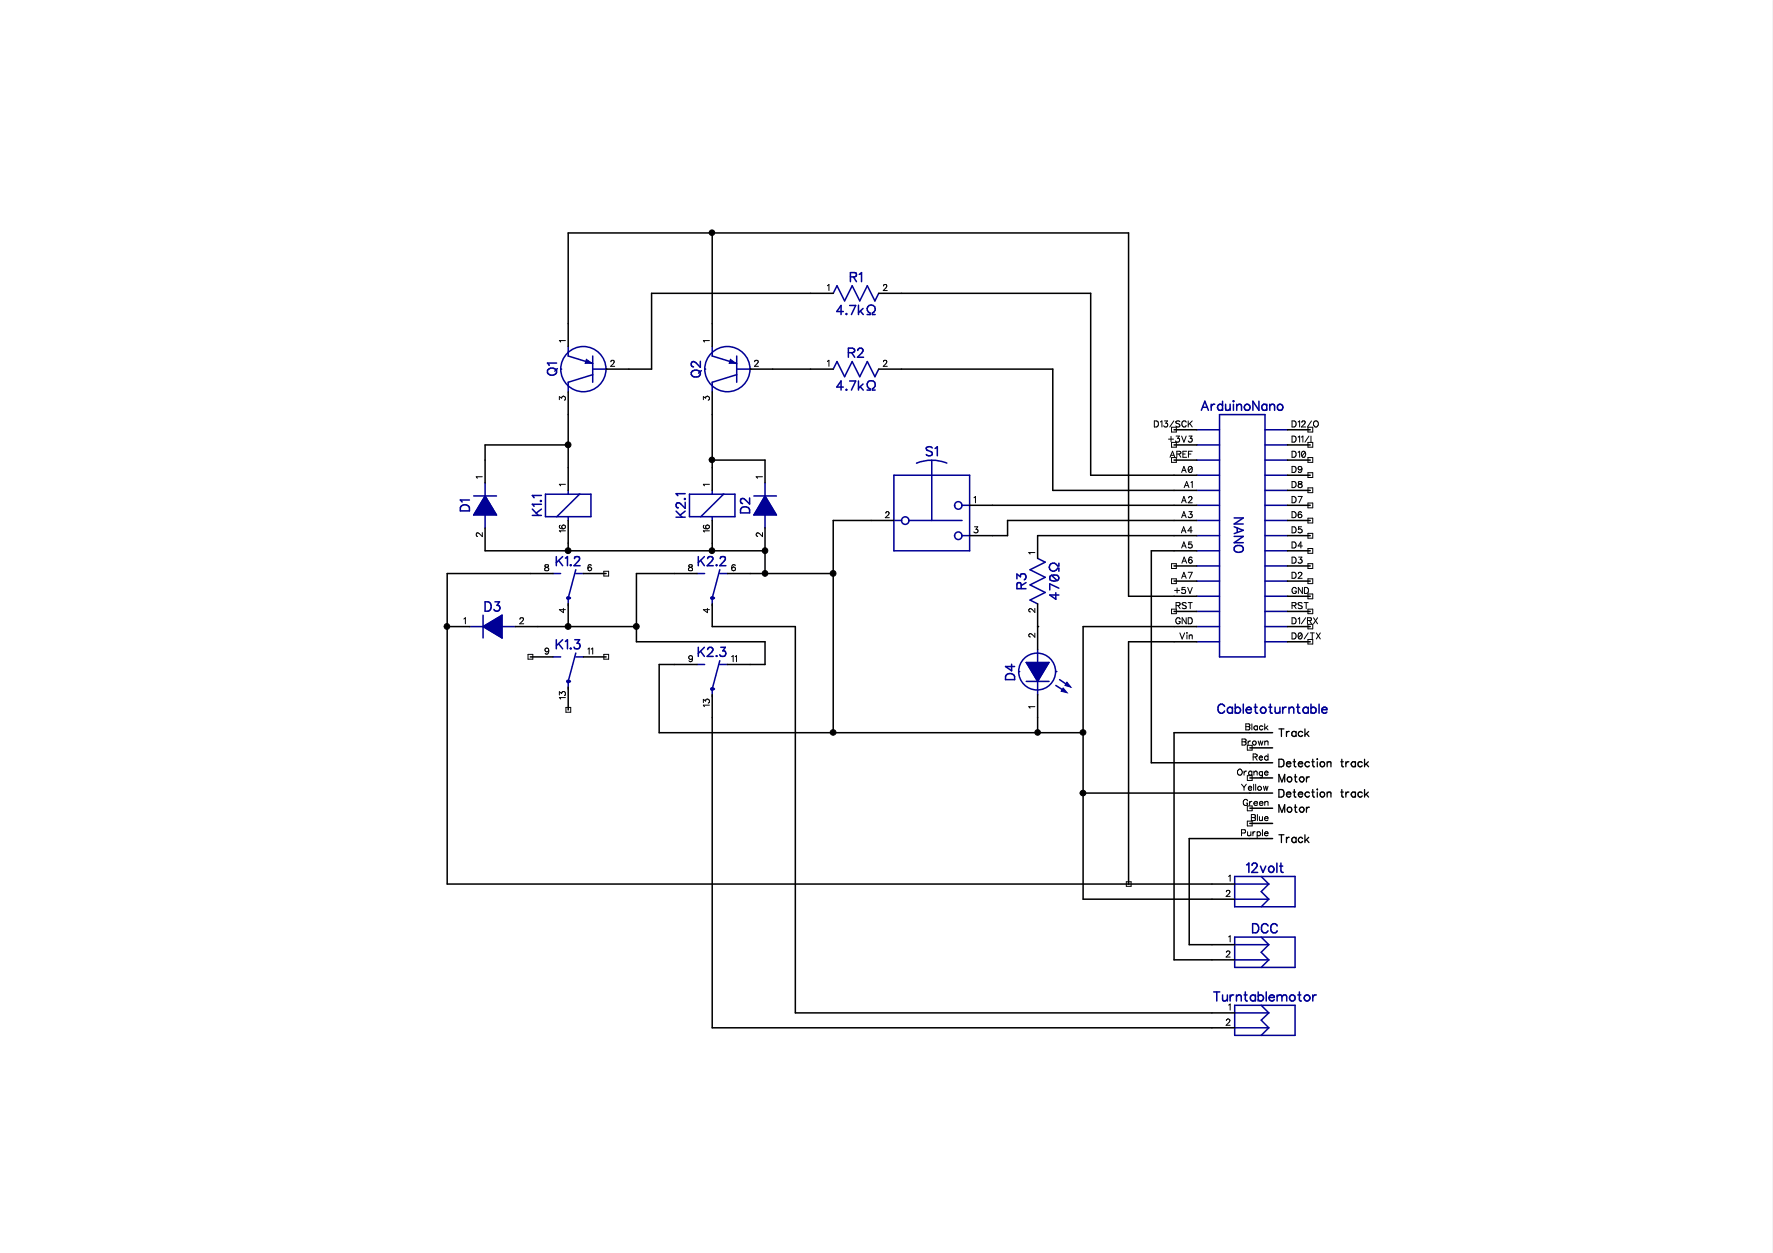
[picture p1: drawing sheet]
<svg xmlns="http://www.w3.org/2000/svg" width="297mm" height="210mm" viewBox="0 0 297 210" stroke-linecap="round" stroke-linejoin="round" font-family="sans-serif">
<g fill="#000" stroke="#000" stroke-width=".17">
<path d="M0 0h297v209.9h-297z"/>
<circle cx="119.3" cy="39" r=".47"/>
<circle cx="95.2" cy="74.5" r=".49"/>
<circle cx="119.3" cy="77" r=".47"/>
<circle cx="95.2" cy="92.2" r=".49"/>
<circle cx="119.3" cy="92.2" r=".48"/>
<circle cx="128.2" cy="96.1" r=".48"/>
<circle cx="128.2" cy="92.2" r=".48"/>
<circle cx="139.6" cy="96.1" r=".49"/>
<circle cx="74.9" cy="104.9" r=".48"/>
<circle cx="95.2" cy="104.9" r=".49"/>
<circle cx="106.6" cy="104.9" r=".49"/>
<circle cx="139.6" cy="122.7" r=".48"/>
<circle cx="173.8" cy="122.7" r=".47"/>
<circle cx="181.4" cy="132.9" r=".48"/>
<circle cx="181.4" cy="122.7" r=".48"/>
</g>
<path d="M0 0h296.9v209.9h-296.9z" fill="#fff" stroke="#fff" stroke-width=".17"/>
<g fill="none" stroke="#000" stroke-width=".25">
<path d="M119.3 39v15.2M95.2 54.2v-15.2h93.9v60.9h11.4M135.8 49.1h-26.6v12.7h-3.8M151 49.1h31.7v30.5h17.8M95.2 69.5v12.7M95.2 74.5h-13.9v6.4M119.3 77.1h.1M119.3 69.5v8.8M119.3 77.1h8.9v3.8M129.4 61.8h6.4M151 61.8h25.4v20.4h24.1M196.7 77.1h3.8"/>
<path d="M196.7 74.5h3.8M196.7 72h3.8M215.7 77.1h3.8M215.7 74.5h3.8M215.7 79.6h3.8M215.7 72h3.8M81.3 88.5v3.8h46.9M88.8 96.1h-13.9v52h132M95.2 87.2v5.1M113 96.1h-6.4v11.4h21.6v3.8h-2.5M119.3 91v1.3M125.7 96.1h13.9"/>
<path d="M128.2 92.3h.1M128.2 88.5v7.6M145.9 87.2h-6.3v35.5M166.3 84.6h34.2M173.8 89.7h26.7M196.7 97.3h3.8M196.7 94.8h3.8M200.5 92.3h-7.6v35.5h20.3M200.5 87.2h-31.7v2.5h-2.5M215.7 92.3h3.8M215.7 87.2h3.8M215.7 82.2h3.8"/>
<path d="M215.7 84.6h3.8M215.7 89.7h3.8M215.7 99.9h3.8M215.7 97.3h3.8M215.7 94.8h3.8M74.9 105h.1M74.9 105h3.8M86.3 105h20.3M95.2 105h.1M106.6 105h.1M113 111.3h-2.6v11.4h71.1M119.3 105h13.9v64.7h69.8"/>
<path d="M173.8 105h.1M173.8 105v3.8M173.8 116.4v6.3M196.7 102.4h3.8M200.5 105h-19v45.6h25.4M200.5 107.5h-11.4v40.6M215.7 105h3.8M215.7 107.5h3.8M215.7 102.4h3.8M119.3 120.2v52h83.7M181.5 132.9h31.7M209.4 125.3h3.8"/>
<path d="M209.4 130.3h3.8M209.4 135.4h3.8M209.4 137.9h3.8M213.2 122.7h-16.5v38.1h10.2M213.2 140.5h-14v17.8h7.7"/>
</g>
<g fill="none" stroke="#000" stroke-width=".17">
<path d="M80.8 79.9h-1l.2 .2M127.7 79.9h-1l.2 .2M193.4 70.5h.3a.54 .54 0 0 1 .4 .5 .54 .54 0 0 1-.4 .5h-.3zM194.4 70.7l.3-.2v1M195.1 70.5h.5l-.3 .4a.34 .34 0 0 1 .3 .3 .34 .34 0 0 1-.3 .4 .34 .34 0 0 1-.3-.3M195.8 73.6h.8M196 76.6l.4-1 .4 1M196.2 76.3h.5M196.2 73.1v.9M196.3 71.6h.8v.8h-.8zM196.3 74.1h.8v.8h-.8zM196.3 76.7h.8v.8h-.8z"/>
<path d="M196.7 70.5l-.7 1M197 73.1h.6l-.3 .3a.34 .34 0 0 1 .3 .4 .34 .34 0 0 1-.3 .3 .34 .34 0 0 1-.4-.2M197.2 76.1l.6-.1v-.3l-.6-.1v1M197.5 76.1l.3 .5M197.7 70.6l-.2-.1-.5 .1v.3l.6 .2v.4h-.4l-.2-.1M198 79.1l.3-1 .4 1M198 73.1l.3 1 .4-1M198.1 78.8h.5M198.2 76.1h.4M198.7 70.7a.38 .38 0 0 0-.4-.2 .38 .38 0 0 0-.3 .4v.2a.37 .37 0 0 0 .3 .4 .37 .37 0 0 0 .4-.2M198.8 75.6h-.6v1h.6M199.1 70.5v1"/>
<path d="M199.1 76.1h.4M199.2 73.1h.5l-.3 .3a.34 .34 0 0 1 .3 .4 .34 .34 0 0 1-.3 .3 .34 .34 0 0 1-.3-.2M199.3 70.9l.4 .6M199.7 78.3v.3a.45 .45 0 0 1-.3 .5l-.3-.2M199.7 78.3l-.3-.2-.3 .2v.6M199.7 78.3l-.6 .6M199.7 75.6h-.6v1M199.7 70.5l-.6 .7M216.5 78.1h.3a.54 .54 0 0 1 .4 .5 .54 .54 0 0 1-.4 .5h-.3zM216.5 75.6h.3a.54 .54 0 0 1 .4 .5 .54 .54 0 0 1-.4 .5h-.3zM216.5 73.1h.3a.54 .54 0 0 1 .4 .5 .54 .54 0 0 1-.4 .5h-.3zM216.5 70.5h.3a.54 .54 0 0 1 .4 .5 .54 .54 0 0 1-.4 .5h-.3z"/>
<path d="M217.5 70.7l.2-.2v1M217.5 73.2l.2-.1v1M217.5 75.8l.2-.2v1M218 73.2l.3-.1v1M218.1 78.5a.49 .49 0 0 1-.4 .6l-.2-.1M218.1 70.8l.2-.3h.2l.2 .2-.2 .3-.5 .5h.7M218.7 75.8l-.2-.2h-.3a.64 .64 0 0 0-.1 .8M218.7 75.8v.3l-.1 .5h-.4l-.1-.2M218.7 75.8l-.6 .6M219.1 76.7h.8v.8h-.8zM219.1 74.1h.8v.8h-.8zM219.1 71.6h.8v.8h-.8z"/>
<path d="M219.1 79.2h.8v.8h-.8zM219.3 73.1l-.7 1M219.6 73.1v1M219.7 70.5l-.7 1M220.1 70.7l.2-.1a.48 .48 0 0 1 .6 .4 .48 .48 0 0 1-.6 .5l-.2-.4zM80.8 89.2v.7l-.5-.5-.3-.1-.2 .3 .2 .3M93.9 88h-.1l-.1 .3a.52 .52 0 0 0 .7 .3M94.2 88.1a.32 .32 0 0 1 .5 0 .32 .32 0 0 1-.1 .4h-.3l-.2-.2zM94.7 88.9h-1l.2 .2M94.7 81.1h-1l.2 .3M127.7 89.2v.7l-.5-.5a.3 .3 0 0 0-.5 0 .3 .3 0 0 0 .2 .5M196.3 94.4h.8v.8h-.8z"/>
<path d="M196.3 97h.8v.8h-.8zM196.8 98.9h.8M197.2 98.5v.8M197.9 89.3l.4-1.1 .4 1.1M198 96.9l.3-1 .4 1M198 91.8l.3-1 .4 1M198 86.7l.3-1 .4 1M198 84.2l.3-1 .4 1M198 94.3l.4-1 .4 1M198 88.9h.6M198.1 96.5h.5M198.1 91.5h.5"/>
<path d="M198.1 86.4h.5M198.1 83.9h.5M198.2 94h.4M198.4 81.7l.4-1 .4 1M198.6 98.4h-.6v.4a.37 .37 0 0 1 .6 0 .37 .37 0 0 1-.1 .6 .37 .37 0 0 1-.5-.1M198.6 81.3h.4M199 98.4l.4 1 .3-1M199.1 95.9h.6l-.4 1M199.1 83.4l.2-.2h.2l.2 .2-.1 .3-.5 .5h.6M199.2 85.7h.5l-.3 .4a.3 .3 0 0 1 .4 .3 .3 .3 0 0 1-.4 .3l-.3-.1M199.5 80.8l.2-.1v1M199.7 90.8h-.5l-.1 .5a.36 .36 0 0 1 .5-.1 .36 .36 0 0 1 0 .6 .36 .36 0 0 1-.5-.2"/>
<path d="M199.7 93.5l-.2-.2-.2 .1-.2 .6M199.7 88.9h-.7l.5-.7v1.1M216.5 95.9h.3a.54 .54 0 0 1 .4 .5 .54 .54 0 0 1-.4 .5h-.3zM216.5 93.3h.3a.54 .54 0 0 1 .4 .5 .54 .54 0 0 1-.4 .5h-.3zM216.5 90.8h.3a.54 .54 0 0 1 .4 .5 .54 .54 0 0 1-.4 .5h-.3zM216.5 85.7h.3a.54 .54 0 0 1 .4 .5 .54 .54 0 0 1-.4 .5h-.3zM216.5 83.2h.3a.58 .58 0 0 1 .3 .5 .58 .58 0 0 1-.3 .5h-.3zM216.5 80.7h.3a.54 .54 0 0 1 .4 .5 .54 .54 0 0 1-.4 .5h-.3zM216.5 88.2h.3a.55 .55 0 0 1 .3 .6 .55 .55 0 0 1-.3 .5h-.3zM217.2 98.7a.37 .37 0 0 0-.4-.3 .37 .37 0 0 0-.3 .4v.5l.2 .1h.2l.2-.1 .1-.3h-.3M217.5 83.2h.7l-.6 1M217.5 96.1l.1-.2a.32 .32 0 0 1 .5 .3l-.6 .7h.7"/>
<path d="M217.6 93.3h.5l-.3 .4a.35 .35 0 0 1 .3 .6 .35 .35 0 0 1-.6-.1M217.6 80.7v.3l.5 .2a.33 .33 0 0 1-.1 .4 .33 .33 0 0 1-.4 0 .33 .33 0 0 1 0-.5l.5-.1v-.2l-.2-.1zM218.1 85.9l-.3-.2a.52 .52 0 0 0-.3 .7M218.1 88.2h-.5l-.1 .5 .4-.1 .2 .2a.36 .36 0 0 1-.1 .4 .36 .36 0 0 1-.5-.1M218.2 91.5h-.7l.4-.7v1M218.2 98.4v1l-.7-1v1M218.5 98.4h.4a.54 .54 0 0 1 .3 .5 .54 .54 0 0 1-.3 .5h-.4zM219.1 97h.8v.8h-.8zM219.1 94.4h.8v.8h-.8zM219.1 81.7h.8v.8h-.8zM219.1 84.3h.8v.8h-.8zM219.1 86.8h.8v.8h-.8z"/>
<path d="M219.1 89.3h.8v.9h-.8zM219.1 91.9h.8v.8h-.8zM219.1 99.5h.8v.8h-.8zM77.7 103.7l.3-.2v1M87.1 103.7a.3 .3 0 0 1 .3-.2 .3 .3 0 0 1 .3 .3l-.6 .7h.6M173.4 118.4h-1l.2 .2M173.4 106.1v.6l-.5-.4-.3-.1-.2 .1v.2l.2 .2M196.3 102h.8v.8h-.8zM197 101.5h.5l.2-.3v-.2l-.7-.1v1.1M197.4 101.5l.3 .5M197.7 106l.3 1 .5-1M197.7 103.7a.37 .37 0 0 0-.4-.2 .37 .37 0 0 0-.3 .4v.2a.36 .36 0 0 0 .4 .4 .36 .36 0 0 0 .3-.4h-.2"/>
<path d="M198.7 101.1l-.2-.2-.5 .2 .1 .2 .6 .4v.1l-.2 .2-.5-.2M198.7 103.5v1l-.7-1v1M198.9 106v.1zM198.9 106.4v.6M199.1 103.5h.5a.56 .56 0 0 1 .1 .7 .56 .56 0 0 1-.6 .3zM199.1 100.9h.6M199.2 106.4v.6M199.2 106.6l.2-.2h.3v.6M199.4 100.9v1.1M216.5 103.5h.4a.56 .56 0 0 1-.1 1h-.3zM216.5 101.5l.6-.1v-.4l-.6-.1v1.1M216.5 106l.4 .1a.56 .56 0 0 1-.1 .9h-.3z"/>
<path d="M216.8 101.5l.3 .5M217.5 103.7l.2-.2v1M218.1 106.2l.1 .2a.41 .41 0 0 1-.1 .5 .41 .41 0 0 1-.5 .1l-.1-.2M218.1 106.2l-.3-.2a.55 .55 0 0 0-.3 .8M218.1 106.2l-.6 .6M218.2 101.1l-.3-.2-.4 .2 .1 .2 .6 .4-.1 .2-.4 .1-.2-.2M218.5 100.9h.7M218.7 103.5l-.7 1M218.8 100.9v1.1M219 103.9h.6l.1-.3-.7-.1v1M219.1 102h.8v.8h-.8zM219.1 107.1h.8v.8h-.8z"/>
<path d="M219.1 104.6h.8v.7h-.8zM219.2 106l-.7 1M219.4 103.9l.3 .6M219.5 106h.7M219.8 106v1M220.1 103.5l.6 1M220.5 106l.7 1M220.7 103.5l-.6 1M221.2 106l-.7 1M207.4 129.1l.2-.3a.51 .51 0 0 1 .5 .5 .51 .51 0 0 1-.5 .6 .52 .52 0 0 1-.2-.8zM208 131.4l.4 .5M208 139.5h.6v-.4l-.6-.1v1"/>
<path d="M208.1 123.8h.4l.3 .2-.1 .2-.2 .1 .2 .1 .1 .2-.3 .2h-.4zM208.1 124.3h.4M208.4 129.2v.7M208.4 131.9v.5M208.7 121.3h.7v.3l-.2 .1 .2 .2-.1 .3-.6 .1zM208.7 121.7h.5M208.8 131.4l-.4 .5M208.8 129.2h-.1l-.3 .3M209 124.9h.8v.8h-.8zM209 129.9h.8v.8h-.8zM209 135h.8v.8h-.8zM209 137.6h.8v.8h-.8z"/>
<path d="M209 134.2a.37 .37 0 0 0-.4-.3 .37 .37 0 0 0-.3 .4v.2a.36 .36 0 0 0 .4 .4 .36 .36 0 0 0 .3-.4h-.2M209 139.3l.1 .7h.2l.3-.2M209.1 124.1v.7M209.1 132l.1 .3 .2 .1 .3-.1M209.4 131.7h.1l.2 .3h-.6zM209.4 134.3v.6M209.5 124.1l-.2 .1-.2 .2M209.6 139.3v.7M209.6 136.5h.6l.1 .3-.2 .2 .2 .1-.1 .3-.6 .1zM209.6 137h.5M209.7 121.3v1M209.7 129.2v.7"/>
<path d="M209.7 129.3l-.1-.1-.4 .1a.32 .32 0 0 0 .1 .5 .32 .32 0 0 0 .4-.1M209.7 134.3h-.2l-.1 .2M209.9 139.3v.7M209.9 126.8l.7-.1v-.3l-.7-.1v1.1M210 131.4v1M210.1 129.2v.7M210.1 134.5v.3l.2 .1 .4-.1M210.1 129.4l.2-.2 .3 .1v.6M210.1 134.4l.3-.1 .3 .2h-.6zM210.3 126.8l.3 .6M210.3 139.3l-.3 .1-.1 .2M210.4 131.4v1"/>
<path d="M210.6 139.3v1M210.6 139.5l.4-.2 .2 .3-.2 .4-.4-.1M210.7 121.7a.33 .33 0 0 0-.5 0 .33 .33 0 0 0 0 .5 .33 .33 0 0 0 .5-.1M210.7 121.6v.7M210.7 136.5v1M210.8 124.1l.2 .7 .2-.7 .2 .7 .2-.7M211 126.9l.2 .5 .3-.2M211 134.5l.1 .4h.3l.2-.1M211 136.8v.6l.3 .1 .2-.2M211 126.8l.3-.2 .2 .3h-.5zM211.1 134.3h.4l.1 .2h-.6zM211.5 129.3v.9l-.2 .1-.2-.1"/>
<path d="M211.5 136.8v.7M211.5 139v1M211.5 129.4a.32 .32 0 0 0-.4-.1 .32 .32 0 0 0-.1 .5l.2 .1 .3-.1M211.6 121.7a.33 .33 0 0 0-.5 0 .33 .33 0 0 0 0 .5 .33 .33 0 0 0 .5-.1M211.7 131.7l.1 .7 .3-.7 .1 .7 .2-.7M211.8 129.5l.1 .2 .2 .2 .3-.2M211.8 137.1l.1 .2 .2 .2 .3-.2M211.8 139.6l.1 .3 .2 .1 .3-.1M211.9 124.3l.2-.2 .3 .1v.6M211.9 121.3v1M211.9 124.1v.7M211.9 134.3v.6"/>
<path d="M211.9 129.3a.29 .29 0 0 1 .3-.1 .29 .29 0 0 1 .2 .3h-.6zM211.9 134.5l.2-.2h.3v.6M212 136.8h.4v.3h-.6zM212 139.4h.4v.2h-.6zM212.1 121.9l.3 .4M212.4 121.6l-.5 .5M212.4 126.3v1.1M212.4 126.8a.33 .33 0 0 0-.4 0 .33 .33 0 0 0 0 .4 .33 .33 0 0 0 .4 0M188.7 147.7h.8v.8h-.8zM205.5 149.4a.31 .31 0 0 1 .3-.3 .31 .31 0 0 1 .3 .3l-.2 .3-.5 .5h.7M205.5 159.5v-.1l.3-.1 .2 .1 .1 .2-.7 .7h.7M205.8 146.8l.3-.2v1"/>
<path d="M205.8 156.9l.3-.1v1"/>
<circle cx="217.8" cy="78.4" r=".32"/>
<circle cx="199.4" cy="94" r=".32"/>
<circle cx="217.8" cy="86.4" r=".3"/>
<circle cx="210.1" cy="124.5" r=".34"/>
<circle cx="211" cy="132.1" r=".34"/>
</g>
<g fill="none" stroke="#000096" stroke-width=".25">
<path d="M200.5 79.6h3.8M200.5 77.1h3.8M200.5 74.5h3.8M200.5 72h3.8M201.3 68.7l.6-1.5 .6 1.5M201.5 68.2h.7M202.9 67.7v1M203.5 67.7a.5 .5 0 0 0-.6 .5M204.3 69.5h7.6v40.5h-7.6zM204.8 67.9a.48 .48 0 0 0-.7 0 .48 .48 0 0 0 0 .7 .48 .48 0 0 0 .7-.1M204.8 67.2v1.5M205.3 67.7l.1 1h.5l.2-.3"/>
<path d="M206.1 67.7v1M206.6 67.1l.1 .1-.1 .1zM206.6 67.7v1M207.2 68l.4-.3 .3 .1 .1 .9M207.2 67.7v1M210.9 67.2v1.5l-1-1.5v1.5M211.9 79.6h3.8M211.9 77.1h3.8M211.9 74.5h3.8M211.9 72h3.8M212.2 67.9a.48 .48 0 0 0-.7 0 .48 .48 0 0 0 0 .7 .48 .48 0 0 0 .7-.1M212.2 67.7v1"/>
<path d="M212.7 68l.4-.3 .4 .1v.9M212.7 67.7v1M214 67.9a.49 .49 0 0 1 .8 0 .49 .49 0 0 1 0 .7 .49 .49 0 0 1-.8-.1zM77.2 84.9a.84 .84 0 0 1 1.4 .2v.5h-1.5zM78.6 83.8h-1.5l.3 .3M79.4 83.1h3.8M81.3 80.9v2.2M81.3 86.3v2.2M81.3 83.1l1.9 3.2h-3.8zM89.2 86.3h1.5M89.2 85.3l1 1M90.5 83.9l.1-.1 .1 .1-.1 .1z"/>
<path d="M90.7 85.3l-.9 .7M90.7 84.5h-1.5l.3 .3M90.7 83h-1.5l.3 .4M91.4 82.8h7.6v3.8h-7.6zM92.7 96.1h1.2M93.2 93.2v1.6M93.6 93.9l.7 .9M94.3 93.2l-1.1 1.1M94.7 93.5l.4-.3v1.6M95.2 82.2v.6M95.2 86.6v.6M95.5 94.7l.1-.1 .1 .1-.1 .1z"/>
<path d="M96.3 93.6a.44 .44 0 0 1 .3-.4 .44 .44 0 0 1 .5 .3v.3l-.9 1h1M96.5 96.1h1.2M96.5 95.4l-1.3 4.8M97.1 82.8l-3.8 3.8M124.3 85a.88 .88 0 0 1 1.3 .4v.5h-1.5v-.5zM125.6 83.4v1l-.9-.9h-.5a.51 .51 0 0 0 0 .8l.2 .1M126.3 83.1h3.8M128.2 83.1l1.9 3.2h-3.8zM128.2 80.9v2.2M128.2 86.3v2.2M200.5 99.9h3.8M200.5 97.3h3.8"/>
<path d="M200.5 94.8h3.8M200.5 92.3h3.8M200.5 89.7h3.8M200.5 87.2h3.8M200.5 84.6h3.8M200.5 82.2h3.8M206.8 86.8h1.5l-1.5 1h1.5M206.8 88.2l1.5 .6-1.5 .6M206.8 89.9h1.5l-1.5 1h1.5M206.8 91.7a.83 .83 0 0 1 .9-.3 .83 .83 0 0 1 .6 .7 .88 .88 0 0 1-1.5 0zM207.3 88.5v.7M211.9 99.9h3.8"/>
<path d="M211.9 97.3h3.8M211.9 94.8h3.8M211.9 92.3h3.8M211.9 89.7h3.8M211.9 87.2h3.8M211.9 84.6h3.8M211.9 82.2h3.8M78.7 105h2.2M80.9 103.1v3.8M80.9 105l3.2-1.9v3.8zM81.3 100.8h.5a.84 .84 0 0 1 .5 .8 .84 .84 0 0 1-.5 .8h-.5zM82.9 100.8h.8l-.4 .6a.51 .51 0 0 1 .4 .8 .51 .51 0 0 1-.9 0v-.1"/>
<path d="M84.1 105h2.2M168.5 113.1a.84 .84 0 0 1 1.5 .2v.6h-1.5zM169.5 111.3v1.1l-1-.7h1.5M170.7 112.5h.1M171.9 114.1h3.8M171.9 111h3.8l-1.9 3.1zM173.8 108.8v2.2M173.8 114.1v2.3M176.9 112.5h.1M176.9 114.8l1 .7M177.5 113.9l1.1 .7M200.5 107.5h3.8"/>
<path d="M200.5 105h3.8M200.5 102.4h3.8M205.2 118.3a.56 .56 0 0 0-.7-.3 .56 .56 0 0 0-.4 .6 .62 .62 0 0 0 .2 .8 .62 .62 0 0 0 .9-.3M206.5 118.7a.48 .48 0 0 0-.7-.1 .48 .48 0 0 0 0 .7 .48 .48 0 0 0 .7 0M206.5 118.5v1M206.9 118.7a.5 .5 0 0 1 .8-.1 .5 .5 0 0 1 0 .7 .5 .5 0 0 1-.8 0M206.9 118v1.5M208.3 118v1.5M208.8 118.9a.49 .49 0 0 0 .3 .5 .49 .49 0 0 0 .5-.1M209 118.6l.4-.1 .2 .1v.3h-.8zM210.1 118.5h.5M210.3 118v1.2l.1 .2 .3 .1"/>
<path d="M211.9 107.5h3.8M211.9 105h3.8M211.9 102.4h3.8M212.6 118.5h.5M212.8 118l.1 1.4 .3 .1M213.6 118.5l.1 .9 .4 .1 .3-.3M214.4 118.5v1M214.9 118.5v1M215.5 118.5a.51 .51 0 0 0-.6 .4M216 118.8l.3-.3 .4 .1 .1 .9M216 118.5v1M217.2 118.5h.5"/>
<path d="M217.4 118v1.2l.1 .2 .3 .1M219.2 118.7a.5 .5 0 0 0-.8-.1 .5 .5 0 0 0 0 .7 .5 .5 0 0 0 .8 0M219.2 118.5v1M219.6 118.7a.48 .48 0 0 1 .7-.1 .48 .48 0 0 1 0 .7 .48 .48 0 0 1-.7 0M219.6 118v1.5M221 118v1.5M221.5 118.9a.47 .47 0 0 0 .2 .5 .47 .47 0 0 0 .6-.1M221.5 118.7a.49 .49 0 0 1 .8-.1v.3h-.8zM206.9 148.1h5.7M206.9 150.6h5.7M206.9 146.8h10.1v5.1h-10.1zM206.9 157h10.1v5.1h-10.1z"/>
<path d="M206.9 158.3h5.7M208.8 144.9l.4-.3v1.5M209.8 145l.2-.4h.3l.2 .2a.44 .44 0 0 1-.1 .6l-.7 .7h1M209.9 154.7h.5a.82 .82 0 0 1 .5 .8 .82 .82 0 0 1-.5 .8h-.5zM211.2 145.1l.4 1 .5-1M211.3 146.8l1.3 1.3M211.3 157l1.3 1.3M212.4 155.1a.56 .56 0 0 0-.6-.4 .56 .56 0 0 0-.5 .6 .67 .67 0 0 0 .2 .8 .67 .67 0 0 0 .7 .1l.2-.3M212.6 145.3a.49 .49 0 0 1 .7 0 .49 .49 0 0 1 0 .7 .49 .49 0 0 1-.7-.1zM212.6 148.1l-1.3 1.3 1.3 1.2M212.6 150.6l-1.3 1.3M212.6 158.3l-1.3 1.2 1.3 1.3"/>
<path d="M213.9 144.6v1.5M214 155.1a.54 .54 0 0 0-.7-.4 .54 .54 0 0 0-.4 .6 .67 .67 0 0 0 .1 .8 .67 .67 0 0 0 .8 .1l.2-.3M214.4 145.1h.5M214.6 144.6v1.3l.1 .2h.3M206.9 160.8h5.7M212.6 160.8l-1.3 1.3"/>
<circle cx="208.9" cy="68.2" r=".52"/>
<circle cx="173.7" cy="112.5" r="3.1"/>
<circle cx="211.6" cy="119" r=".5"/>
</g>
<g fill="none" stroke="#000" stroke-width=".21">
<path d="M214.3 122.1h.8M214.3 127.2h.4a.68 .68 0 0 1 .4 .6 .68 .68 0 0 1-.4 .7h-.4zM214.3 131v-1.3l.5 1.3 .4-1.3v1.3M214.3 132.3h.4a.68 .68 0 0 1 .4 .6 .68 .68 0 0 1-.4 .6h-.4zM214.3 136.1v-1.3l.5 1.3 .4-1.3v1.3M214.3 139.8h.8M214.7 122.1v1.3M214.7 139.8v1.4M215.5 122.5v.9M215.5 127.9l.1 .4 .2 .2 .4-.2M215.5 133l.1 .3a.37 .37 0 0 0 .3 .2 .37 .37 0 0 0 .3-.2M215.7 127.7h.4l.1 .2h-.7z"/>
<path d="M215.7 132.7l.5 .1v.2h-.7zM216 122.5a.36 .36 0 0 0-.5 .4M216.6 127.6h.5M216.6 132.7h.5M216.8 127.2v1l.1 .2 .2 .1M216.8 132.3v1l.1 .1 .2 .1M216.8 130.2h.5M216.8 135.2h.5M217 129.7v1l.1 .2 .2 .1M217 134.8v1l.1 .2 .2 .1M217.1 122.7a.42 .42 0 0 0-.6-.1 .42 .42 0 0 0 0 .6l.2 .2 .4-.2M217.1 122.5v.9"/>
<path d="M217.5 127.9l.1 .4 .2 .2 .4-.2M217.5 133l.1 .3a.37 .37 0 0 0 .3 .2 .37 .37 0 0 0 .3-.2M217.7 127.7h.4l.1 .2h-.7zM217.7 132.7l.5 .1v.2h-.7zM218.2 122.7a.42 .42 0 0 0-.6-.1 .42 .42 0 0 0 0 .6l.2 .2 .4-.2M218.6 122.1v1.3M218.6 139.8v1.4M218.9 122.9l.4 .5M218.9 130.2v.8M218.9 135.2v.9M219.3 122.5l-.7 .6M219.4 127.8a.42 .42 0 0 0-.6-.1 .42 .42 0 0 0-.1 .6l.3 .2 .4-.2"/>
<path d="M219.4 132.9a.42 .42 0 0 0-.6-.1 .42 .42 0 0 0 0 .6 .42 .42 0 0 0 .6-.1M219.4 130.2a.38 .38 0 0 0-.5 .3M219.4 135.2a.38 .38 0 0 0-.5 .4M219.8 127.6h.4M219.8 132.7h.4M219.9 127.2v1l.3 .3M219.9 132.3v1l.3 .2M220.7 127.1v.1zM220.7 127.6v.9M220.7 132.7v.8M220.7 132.2v.1zM222.3 127.8l.3-.2 .3 .1 .1 .8"/>
<path d="M222.3 127.6v.9M222.3 132.7v.8M222.3 132.9l.3-.2h.3l.1 .8M224.6 127.6h.5M224.6 132.7h.5M224.8 127.2v1v.2l.3 .1M224.8 132.3v1v.1l.3 .1M225.5 127.6v.9M225.5 132.7v.8M226 127.6a.42 .42 0 0 0-.5 .3M226 132.7a.42 .42 0 0 0-.5 .3M227.1 127.8a.41 .41 0 0 0-.6-.1 .41 .41 0 0 0 0 .6 .41 .41 0 0 0 .6 0"/>
<path d="M227.1 127.6v.9M227.1 132.7v.8M227.1 132.9a.39 .39 0 0 0-.6-.1 .39 .39 0 0 0 0 .5l.2 .2h.2l.2-.2M228.2 127.8a.42 .42 0 0 0-.6-.1 .42 .42 0 0 0 0 .6l.2 .2 .4-.2M228.2 132.9a.4 .4 0 0 0-.6-.1 .4 .4 0 0 0 0 .6 .4 .4 0 0 0 .6-.1M228.6 127.2v1.3M228.6 132.3v1.2M228.9 127.9l.4 .6M228.9 133l.4 .5M229.2 127.6l-.6 .6M229.2 132.7l-.6 .6M215.5 140.3v.9"/>
<path d="M216 140.3h-.3l-.2 .3M217.1 140.3v.9M217.1 140.5a.4 .4 0 0 0-.6-.1 .4 .4 0 0 0 0 .6 .4 .4 0 0 0 .6-.1M218.2 140.5a.4 .4 0 0 0-.6-.1 .4 .4 0 0 0 0 .6 .4 .4 0 0 0 .6-.1M218.9 140.6l.4 .6M219.3 140.3l-.7 .6"/>
<circle cx="216" cy="135.7" r=".41"/>
<circle cx="216" cy="130.6" r=".41"/>
<circle cx="218.1" cy="130.6" r=".43"/>
<circle cx="218.1" cy="135.6" r=".42"/>
<circle cx="221.5" cy="128" r=".42"/>
<circle cx="221.6" cy="133.1" r=".41"/>
</g>
<g fill="#000096" stroke="#000096" stroke-width=".17">
<path d="M81.3 83.1l1.9 3.2h-3.8z"/>
<path d="M128.2 83.1l1.9 3.2h-3.8z"/>
<path d="M80.9 105l3.2-1.9v3.8z"/>
<path d="M178.7 114.3l.7 .8-1-.3z"/>
<path d="M178.1 115.2l.7 .9-1-.3z"/>
<path d="M171.9 111h3.8l-1.9 3.1z"/>
</g>
<circle cx="95.1" cy="100.2" r=".21" fill="#000096"/>
<path d="M95.1 100.2l.1-.1 .1 .1" fill="none" stroke="#000096" stroke-width=".42"/>
<circle cx="95.3" cy="100.2" r=".21" fill="#000096"/>
<path d="M95.1 100.2l.1 .1 .1-.1" fill="none" stroke="#000096" stroke-width=".42"/>
<path d="M92.7 110h1.2M93.2 107.2v1.5M93.6 107.8l.7 .9M94.3 107.2l-1.1 1M94.7 107.5l.4-.3v1.5M95.2 100.2v1.3M95.5 108.6h.1h.1zM96.3 107.2h.8l-.4 .6a.48 .48 0 0 1 .5 .5 .48 .48 0 0 1-.7 .4l-.2-.1-.1-.2M96.5 110h1.2M96.5 109.4l-1.3 4.7" fill="none" stroke="#000096" stroke-width=".25"/>
<g fill="none" stroke="#000" stroke-width=".17">
<path d="M91.3 94.6v.3l.6 .4a.36 .36 0 0 1-.2 .3 .36 .36 0 0 1-.4-.2l.1-.3 .5-.2-.1-.3zM99 94.8l-.2-.2a.52 .52 0 0 0-.3 .7M101.2 95.7h.8v.8h-.8zM94.4 101.9v.7l-.7-.5h1"/>
<circle cx="98.8" cy="95.3" r=".3"/>
</g>
<path d="M88.8 96.1h3.9M97.7 96.1h3.8M95.2 101.2v3.8" fill="none" stroke="#000" stroke-width=".25"/>
<circle cx="95.1" cy="114.1" r=".21" fill="#000096"/>
<path d="M95.1 114.1l.1-.1 .1 .1" fill="none" stroke="#000096" stroke-width=".42"/>
<circle cx="95.3" cy="114.1" r=".21" fill="#000096"/>
<path d="M95.1 114.1l.1 .2 .1-.2" fill="none" stroke="#000096" stroke-width=".42"/>
<g fill="none" stroke="#000096" stroke-width=".25">
<path d="M113.3 86.6h1.5M113.3 85.6l1 1M114.7 83.5v.2v-.1zM114.8 85.6l-.9 .7M114.8 84.1v1.1l-.9-.9h-.5a.44 .44 0 0 0-.1 .4 .44 .44 0 0 0 .3 .4M114.8 82.7h-1.5l.3 .3M115.5 82.8h7.6v3.8h-7.6zM116.8 96.1h1.3M117 93.2v1.6M117.4 93.9l.6 .9M118 93.2l-1 1.1M118.6 93.6l.1-.3h.6a.32 .32 0 0 1 .1 .5l-.9 1h1"/>
<path d="M119.3 82.2v.6M119.3 86.6v.6M120 94.6l.1 .1-.1 .1zM120.6 96.1h1.3M120.6 95.4l-1.3 4.8M120.7 93.6l.1-.3 .2-.1 .4 .1 .1 .2v.3l-.9 1h1M121.2 82.8l-3.8 3.8M95.2 114.1v1.3"/>
</g>
<g fill="none" stroke="#000" stroke-width=".17">
<path d="M118 88l-.2 .3a.47 .47 0 0 0 .7 .3M118.9 88.9h-1.1l.2 .2M118.9 81.1h-1.1l.2 .3M88.5 109.6h.8v.8h-.8zM91.9 108.9a.49 .49 0 0 1-.3 .7l-.3-.1M93.7 116.4v-.5l.4 .3a.35 .35 0 0 1 .5-.3 .35 .35 0 0 1 0 .6M94.7 116.9h-1l.2 .2M94.8 118.5h.8v.8h-.8zM98.5 108.7l.2-.1v1M99 108.7l.3-.1v1M101.2 109.6h.8v.8h-.8z"/>
<circle cx="118.5" cy="88.3" r=".33"/>
<circle cx="91.6" cy="108.9" r=".33"/>
</g>
<path d="M119.3 78.3v3.9M119.3 87.2v3.8M88.8 110h3.9M95.2 115.1v3.8M97.7 110h3.8" fill="none" stroke="#000" stroke-width=".25"/>
<circle cx="119.2" cy="100.2" r=".21" fill="#000096"/>
<path d="M119.2 100.2l.1-.1 .1 .1" fill="none" stroke="#000096" stroke-width=".42"/>
<circle cx="119.4" cy="100.2" r=".21" fill="#000096"/>
<path d="M119.2 100.2l.1 .1 .1-.1" fill="none" stroke="#000096" stroke-width=".42"/>
<path d="M116.8 111.3h1.3M117 108.4v1.6M117.4 109.1l.6 .9M118 108.4l-1 1.1M118.6 108.8l.3-.4 .4 .1a.32 .32 0 0 1 .1 .5l-.9 1h1M119.3 100.2v1.3M120 109.8l.1 .1-.1 .1zM120.6 111.3h1.3M120.6 110.7l-1.3 4.7M120.8 108.4h.7l-.4 .6a.5 .5 0 0 1 .4 .8 .5 .5 0 0 1-.9-.1" fill="none" stroke="#000096" stroke-width=".25"/>
<path d="M115.5 94.6l-.1 .3 .5 .2 .1 .3a.36 .36 0 0 1-.4 .2 .36 .36 0 0 1-.3-.3l.7-.4-.1-.3zM122.6 95.1l.3-.1 .2 .1a.32 .32 0 0 1 0 .5 .32 .32 0 0 1-.5-.1zM123.2 94.8l-.1-.2h-.2a.52 .52 0 0 0-.3 .7M118.5 101.9v.7l-.7-.5h1.1" fill="none" stroke="#000" stroke-width=".17"/>
<path d="M113 96.1h3.8M121.9 96.1h3.8M119.3 101.2v3.8" fill="none" stroke="#000" stroke-width=".25"/>
<circle cx="119.2" cy="115.4" r=".21" fill="#000096"/>
<path d="M119.2 115.4l.1-.1 .1 .1" fill="none" stroke="#000096" stroke-width=".42"/>
<circle cx="119.4" cy="115.4" r=".21" fill="#000096"/>
<path d="M119.2 115.4l.1 .1 .1-.1" fill="none" stroke="#000096" stroke-width=".42"/>
<g fill="none" stroke="#000096" stroke-width=".25">
<path d="M95.2 58v1.6l4.1 1.3M99.3 59.6v4.4M119.3 58v1.6l4.1 1.3M123.4 59.6v4.4M139.6 49.1l.6-1.2 1.3 2.5 1.3-2.5 1.2 2.5 1.3-2.5 1.3 2.5 .6-1.3M141.3 52.2h-1.1l.7-1v1.5M141.8 52.5l.1 .1-.1 .1zM142.1 59.1l.9-.1a.33 .33 0 0 0 0-.6l-.9-.1v1.5M142.3 51.2h1.1l-.8 1.5M142.5 46.4l.9-.1 .1-.2-.1-.3-.2-.1h-.7v1.5M142.7 59.1l.5 .7M143 46.4l.5 .8"/>
<path d="M143.7 58.7l.3-.4h.3l.2 .2a.44 .44 0 0 1-.1 .6l-.7 .7h1M143.8 51.1v1.6M144 46l.3-.3v1.5M144.1 52.1l.5 .6M144.6 51.7l-.8 .7M145.3 52.7h.5v-.3a.69 .69 0 0 1-.4-1 .69 .69 0 0 1 1.1 0 .69 .69 0 0 1-.3 1v.3h.4M91.8 62a.83 .83 0 0 1 .9-.3 .83 .83 0 0 1 .5 .7 .84 .84 0 0 1-.7 .5 .84 .84 0 0 1-.8-.5zM93.2 60.8h-1.5l.3 .4M93.4 61.8l-.5 .4M93.9 61.8h.1M99.3 61.8h2.2M99.3 62.8l-4.1 1.2v1.6"/>
<path d="M101.5 61.8h.1M116 62.1a.83 .83 0 0 1 1.3 .6 .8 .8 0 0 1-.8 .5 .8 .8 0 0 1-.7-.8zM117.3 60.5v1l-.7-.7a.44 .44 0 0 0-.4-.2 .44 .44 0 0 0-.4 .3l.1 .4 .3 .2M117.5 62.1l-.5 .4M118.1 61.8h.1M118.1 61.8a3.8 3.8 0 0 1 3.8-3.8 3.8 3.8 0 0 1 3.7 3.8M118.1 61.8a3.8 3.8 0 0 0 3.8 3.8 3.8 3.8 0 0 0 3.7-3.8M123.4 62.8l-4.1 1.2v1.6M123.4 61.8h2.3M125.7 61.8h.1M139.6 61.8l.6-1.2 1.3 2.5 1.3-2.5 1.2 2.5 1.3-2.5 1.3 2.5 .6-1.3M141.3 64.8h-1.1l.7-1v1.5"/>
<path d="M141.8 65.2l.1 .1h-.1zM142.3 63.8h1.1l-.8 1.5M143.8 63.8v1.5M144.1 64.8l.5 .5M144.6 64.3l-.8 .8M145.3 65.3h.5v-.2a.69 .69 0 0 1-.4-1 .69 .69 0 0 1 1.1 0 .69 .69 0 0 1-.3 1v.2h.4M149.8 79.6h12.7v12.7h-12.7zM156.1 77.1v10.1M156.2 75a.59 .59 0 0 0-1 .2l.1 .2 .6 .2a.37 .37 0 0 1 .3 .3 .37 .37 0 0 1-.1 .4 .72 .72 0 0 1-.9-.2M156.7 75.1l.3-.3v1.6M158.6 77.6a6.8 6.8 0 0 0-5.1 0M149.8 87.2h1.2"/>
<path d="M151 87.2a.64 .64 0 0 0 .7 .6 .64 .64 0 0 0 .6-.6M151 87.2a.61 .61 0 0 1 .7-.6 .61 .61 0 0 1 .6 .6M152.3 87.2h8.9M159.9 84.6v.1M159.9 89.7v.1M159.9 89.7a.61 .61 0 0 1 .6-.6 .61 .61 0 0 1 .7 .6M159.9 84.6a.61 .61 0 0 1 .6-.6 .61 .61 0 0 1 .7 .6M161.2 89.7a.62 .62 0 0 1-.6 .7 .62 .62 0 0 1-.7-.6M161.2 84.6a.62 .62 0 0 1-.6 .7 .62 .62 0 0 1-.7-.6M161.2 89.7h1.3M161.2 84.6h1.3M170.4 97v-.8l.6 .4a.48 .48 0 0 1 .5-.5 .48 .48 0 0 1 .4 .7l-.3 .3"/>
<path d="M171.1 98.6v-.7l-.1-.3h-.5l-.1 .3v.7h1.5M171.9 97.6l-.8 .5M173.8 93.5l1.3 .7-2.5 1.2 2.5 1.3-2.5 1.3 2.5 1.3-2.5 1.2 1.2 .7M176.2 96.4a.58 .58 0 0 0-.3 .7 1.28 1.28 0 0 0 1.2 .2M176.2 96.4h.9a.48 .48 0 0 1 .3 .4 .48 .48 0 0 1-.3 .5M176.2 96.4l.9 .9M176.9 99.3v1.1l-1-.7h1.5M177.4 98.5l-1.5-.7v1M177.4 94.3v.5h-.2a.71 .71 0 0 0-1.1-.4 .71 .71 0 0 0 0 1.2 .71 .71 0 0 0 1.1-.4h.2v.5M119.3 115.4v1.3M203.3 166.2h1.1M203.8 166.2v1.5"/>
<path d="M204.8 166.7l.1 .9 .3 .1 .4-.3M205.6 166.7v1M206.1 166.7v1M206.7 166.7a.51 .51 0 0 0-.6 .4M206.9 168.4h10.1v5h-10.1zM206.9 169.7h5.7M206.9 172.2h5.7M207.2 167l.3-.3 .4 .1 .1 .9M207.2 166.7v1M208.4 166.7h.5M208.6 166.2v1.2l.1 .2 .3 .1M210.3 166.9a.48 .48 0 0 0-.7-.1 .48 .48 0 0 0 0 .7 .48 .48 0 0 0 .7 0"/>
<path d="M210.3 166.7v1M210.8 166.9a.5 .5 0 0 1 .7-.1 .5 .5 0 0 1 0 .7 .5 .5 0 0 1-.7 0M210.8 166.2v1.5M211.3 168.4l1.3 1.3M212.1 166.2v1.5M212.6 169.7l-1.3 1.2 1.3 1.3M212.6 172.2l-1.3 1.2M212.6 167.1a.49 .49 0 0 0 .3 .5 .49 .49 0 0 0 .6-.1M212.7 166.9a.43 .43 0 0 1 .5-.2 .43 .43 0 0 1 .3 .4h-.9zM214 167l.3-.3 .4 .1 .1 .2M214 166.7v1M214.8 167l.3-.3 .4 .1 .1 .9"/>
<path d="M214.8 167v.7M217.4 166.7h.5M217.7 166.2v1.4l.3 .1M219.9 166.7v1M220.5 166.7a.51 .51 0 0 0-.6 .4"/>
<circle cx="97.7" cy="61.8" r="3.8"/>
<circle cx="216.5" cy="167.2" r=".5"/>
<circle cx="219" cy="167.2" r=".51"/>
</g>
<g fill="none" stroke="#000" stroke-width=".17">
<path d="M94.7 57.1h-1l.2 .2M118.9 57.1h-1.1l.2 .2M138.6 47.9l.3-.2v1M148 47.9l.2-.2h.3l.1 .2-.2 .3-.4 .5h.7M93.7 67v-.6l.4 .3a.33 .33 0 0 1 .5-.2 .33 .33 0 0 1 0 .5M102.3 60.6l.2-.2h.3l.1 .2-.1 .3-.5 .5h.7M117.8 67v-.6l.4 .3 .1-.2 .2-.1 .3 .1a.33 .33 0 0 1-.2 .5M126.4 60.6a.3 .3 0 0 1 .3-.3 .3 .3 0 0 1 .3 .4l-.6 .7h.7M138.6 60.6l.3-.2v1M148 60.6l.2-.2h.3l.1 .2-.2 .3-.4 .5h.7M148.4 86l.2-.3h.2l.1 .2-.1 .4-.5 .4h.7M163.2 83.4l.2-.2v1"/>
<path d="M163.3 88.2h.5l-.3 .5a.3 .3 0 0 1 .4 .2 .3 .3 0 0 1-.3 .4l-.4-.2M173.4 92.6h-1l.2 .2M116 110.2a.49 .49 0 0 1-.4 .6l-.2-.1M117.8 117.7v-.5l.4 .3a.34 .34 0 0 1 .3-.4 .34 .34 0 0 1 .4 .3 .34 .34 0 0 1-.3 .4M118.9 118.1h-1.1l.2 .3M122.6 110l.2-.2v1M123.2 110l.2-.2v1M173.4 101.9v.7l-.7-.6-.3 .1v.2l.2 .2M205.5 170.9a.3 .3 0 0 1 .4-.2 .3 .3 0 0 1 0 .5l-.5 .6h.7M205.8 168.4l.3-.2v1"/>
<circle cx="115.7" cy="110.2" r=".31"/>
</g>
<g fill="none" stroke="#000" stroke-width=".25">
<path d="M95.2 54.2v3.8M119.3 54.2v3.8M135.8 49.1h3.8M147.2 49.1h3.8M95.2 65.6v3.9M101.5 61.8h3.9M119.3 65.6v3.9M125.7 61.8h3.7M135.8 61.8h3.8M147.2 61.8h3.8M145.9 87.2h3.9M162.5 84.6h3.8"/>
<path d="M162.5 89.7h3.8M173.8 89.7v3.8M113 111.3h3.8M119.3 116.4v3.8M121.9 111.3h3.8M173.8 101.2v3.8M203 169.7h3.9M203 172.2h3.9"/>
</g>
<g fill="#000096" stroke="#000096" stroke-width=".17">
<path d="M98.2 60.2l1 .7h-1.2z"/>
<path d="M122.4 60.2l.9 .7h-1.1z"/>
</g>
<g font-size="2.5">
<text x="142.4" y="47.6">R1</text>
<text x="140.1" y="53.1">4.7kΩ</text>
<text x="93.7" y="63" transform="rotate(-90 93.7 63)">Q1</text>
<text x="117.8" y="63.3" transform="rotate(-90 117.8 63.3)">Q2</text>
<text x="140.1" y="65.8">4.7kΩ</text>
<text x="142" y="60.3">R2</text>
<text x="201.2" y="69.2">ArduinoNano</text>
<text x="155.1" y="76.8">S1</text>
<text x="79.1" y="85.7" transform="rotate(-90 79.1 85.7)">D1</text>
<text x="91.2" y="86.4" transform="rotate(-90 91.2 86.4)">K1.1</text>
<text x="115.3" y="86.8" transform="rotate(-90 115.3 86.8)">K2.1</text>
<text x="126" y="86" transform="rotate(-90 126 86)">D2</text>
<text x="206.3" y="86.6" transform="rotate(90 206.3 86.6)">NANO</text>
<text x="93.1" y="95.2">K1.2</text>
<text x="116.9" y="95.2">K2.2</text>
<text x="172.4" y="98.7" transform="rotate(-90 172.4 98.7)">R3</text>
<text x="177.8" y="100.5" transform="rotate(-90 177.8 100.5)">470Ω</text>
<text x="81.1" y="102.8">D3</text>
<text x="93.1" y="109.2">K1.3</text>
<text x="116.9" y="110.4">K2.3</text>
<text x="170.4" y="114" transform="rotate(-90 170.4 114)">D4</text>
<text x="203.9" y="120">Cabletoturntable</text>
<text x="208.7" y="146.6">12volt</text>
<text x="209.7" y="156.7">DCC</text>
<text x="203.2" y="168.2">Turntablemotor</text>
</g>
<g font-size="2.1">
<text x="214.2" y="123.8">Track</text>
<text x="214.2" y="128.8">Detection track</text>
<text x="214.2" y="131.4">Motor</text>
<text x="214.2" y="133.9">Detection track</text>
<text x="214.2" y="136.4">Motor</text>
<text x="214.2" y="141.5">Track</text>
</g>
<g font-size="1.7">
<text x="138.5" y="49">1</text>
<text x="147.9" y="49">2</text>
<text x="95.1" y="57.4" transform="rotate(-90 95.1 57.4)">1</text>
<text x="119.2" y="57.4" transform="rotate(-90 119.2 57.4)">1</text>
<text x="102.2" y="61.7">2</text>
<text x="126.3" y="61.7">2</text>
<text x="138.5" y="61.7">1</text>
<text x="147.9" y="61.7">2</text>
<text x="95.1" y="67.1" transform="rotate(-90 95.1 67.1)">3</text>
<text x="119.2" y="67.1" transform="rotate(-90 119.2 67.1)">3</text>
<text x="193.3" y="71.8">D13/SCK</text>
<text x="216.4" y="71.8">D12/O</text>
<text x="195.7" y="74.4">+3V3</text>
<text x="196" y="76.9">AREF</text>
<text x="216.4" y="76.9">D10</text>
<text x="216.4" y="74.4">D11/I</text>
<text x="81.1" y="80.2" transform="rotate(-90 81.1 80.2)">1</text>
<text x="95.1" y="81.5" transform="rotate(-90 95.1 81.5)">1</text>
<text x="119.2" y="81.5" transform="rotate(-90 119.2 81.5)">1</text>
<text x="128" y="80.2" transform="rotate(-90 128 80.2)">1</text>
<text x="197.9" y="79.4">A0</text>
<text x="198.3" y="82">A1</text>
<text x="216.4" y="82">D8</text>
<text x="216.4" y="79.4">D9</text>
<text x="81.1" y="90" transform="rotate(-90 81.1 90)">2</text>
<text x="95.1" y="89.2" transform="rotate(-90 95.1 89.2)">16</text>
<text x="119.2" y="89.2" transform="rotate(-90 119.2 89.2)">16</text>
<text x="128" y="90" transform="rotate(-90 128 90)">2</text>
<text x="148.3" y="87.1">2</text>
<text x="163.1" y="84.5">1</text>
<text x="163.1" y="89.6">3</text>
<text x="197.8" y="89.6">A4</text>
<text x="197.9" y="87.1">A3</text>
<text x="197.9" y="84.5">A2</text>
<text x="216.4" y="89.6">D5</text>
<text x="216.4" y="87.1">D6</text>
<text x="216.4" y="84.5">D7</text>
<text x="91.2" y="95.9">8</text>
<text x="98.4" y="95.9">6</text>
<text x="115.3" y="95.9">8</text>
<text x="122.5" y="95.9">6</text>
<text x="173.7" y="92.9" transform="rotate(-90 173.7 92.9)">1</text>
<text x="197.9" y="92.1">A5</text>
<text x="197.9" y="94.7">A6</text>
<text x="216.4" y="94.7">D3</text>
<text x="216.4" y="92.1">D4</text>
<text x="196.7" y="99.7">+5V</text>
<text x="197.9" y="97.2">A7</text>
<text x="216.4" y="99.7">GND</text>
<text x="216.4" y="97.2">D2</text>
<text x="77.7" y="104.8">1</text>
<text x="87" y="104.8">2</text>
<text x="95.1" y="102.7" transform="rotate(-90 95.1 102.7)">4</text>
<text x="119.2" y="102.7" transform="rotate(-90 119.2 102.7)">4</text>
<text x="173.7" y="106.8" transform="rotate(-90 173.7 106.8)">2</text>
<text x="173.7" y="102.7" transform="rotate(-90 173.7 102.7)">2</text>
<text x="196.9" y="104.8">GND</text>
<text x="197" y="102.3">RST</text>
<text x="197.6" y="107.4">Vin</text>
<text x="216.4" y="107.4">D0/TX</text>
<text x="216.4" y="104.8">D1/RX</text>
<text x="216.4" y="102.3">RST</text>
<text x="91.2" y="109.9">9</text>
<text x="98.4" y="109.9">11</text>
<text x="115.3" y="111.2">9</text>
<text x="122.5" y="111.2">11</text>
<text x="95.1" y="117.2" transform="rotate(-90 95.1 117.2)">13</text>
<text x="119.2" y="118.5" transform="rotate(-90 119.2 118.5)">13</text>
<text x="173.7" y="118.7" transform="rotate(-90 173.7 118.7)">1</text>
<text x="208" y="125.1">Brown</text>
<text x="208.7" y="122.6">Black</text>
<text x="207.3" y="130.2">Orange</text>
<text x="209.9" y="127.7">Red</text>
<text x="207.9" y="132.7">Yellow</text>
<text x="208.2" y="135.3">Green</text>
<text x="209.6" y="137.8">Blue</text>
<text x="207.9" y="140.3">Purple</text>
<text x="205.8" y="147.9">1</text>
<text x="205.3" y="150.5">2</text>
<text x="205.3" y="160.6">2</text>
<text x="205.8" y="158.1">1</text>
<text x="205.3" y="172">2</text>
<text x="205.8" y="169.5">1</text>
</g>
</svg>
